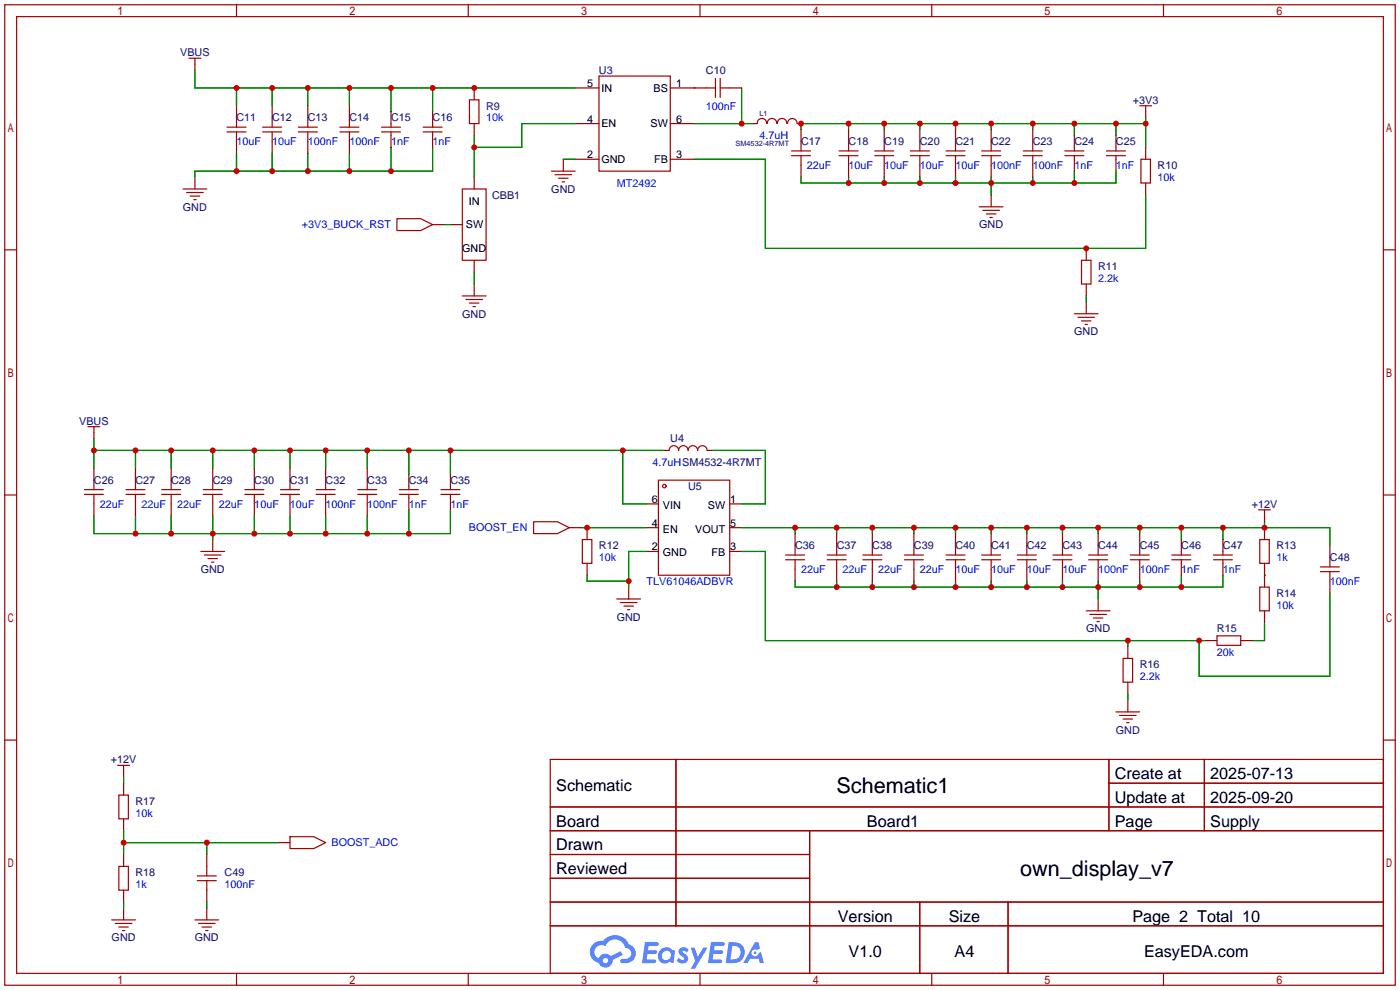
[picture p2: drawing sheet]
<svg xmlns="http://www.w3.org/2000/svg" width="299mm" height="212mm" viewBox="0 0 299 212" stroke-linecap="round" stroke-linejoin="round" font-family="sans-serif">
<g fill="none" stroke="#a10000" stroke-width=".25">
<path d="M1 1h297.2v209.6h-297.2zM3.6 3.6h292.1v204.4h-292.1zM50.5 1v2.6M100.1 1v2.6M149.6 1v2.6M199.1 1v2.6M248.7 1v2.6M1 53.4h2.6M295.7 53.4h2.5M1 105.8h2.6M295.7 105.8h2.5M1 158.2h2.6"/>
<path d="M295.7 158.2h2.5M117.6 162.3h178.1v45.7h-178.1zM117.6 172.5h178.1M117.6 177.5h178.1M144.5 162.3v35.6M173 177.5v30.5M237 162.3v15.2M237 167.4h58.7M257.4 162.3v15.2M117.6 182.6h55.4M117.6 192.8h178.1M117.6 187.7h55.4"/>
<path d="M117.6 197.9h178.1M196.6 192.8v15.2M215.4 192.8v15.2M50.5 208v2.6M100.1 208v2.6M149.6 208v2.6M199.1 208v2.6M248.7 208v2.6"/>
</g>
<g fill="#5487ff">
<path d="M145.3 202.7a1.3 1.3 0 0 1 1.9 .3l-.4 .6a.54 .54 0 0 0-.9-.2l.1 .2a1.34 1.34 0 0 1 .9 1.8 1.47 1.47 0 0 1-2.3-.1l.5-.6 .8 .5a.31 .31 0 0 0 .4-.3 .31 .31 0 0 0-.3-.4 1.12 1.12 0 0 1-.7-1.8z"/>
<path d="M147.6 202.5h.9l.6 2 1.2-2h.9l-2.7 4.6h-.9l1-1.7z"/>
<path d="M137.8 201.4h1.7a1.31 1.31 0 0 1 1.2 .2 .4 .4 0 0 1-.3 .5l-1.8 .1-.1 .9h1.6a.4 .4 0 0 1 .4 .4 .4 .4 0 0 1-.5 .4h-1.6l-.2 1.2h1.4a.46 .46 0 0 1 .5 0 .46 .46 0 0 1 .1 .5l-.4 .2h-2.6z"/>
<path d="M151.9 201.4h1.7a1.32 1.32 0 0 1 1.2 .2 .39 .39 0 0 1-.3 .5l-1.8 .1-.1 .9h1.6a.4 .4 0 0 1 .4 .4 .4 .4 0 0 1-.4 .4h-1.7l-.2 1.2h1.4a.46 .46 0 0 1 .5 0 .46 .46 0 0 1 .1 .5l-.4 .2h-2.6z"/>
<path d="M161.3 201.4h.8l.3 1.3-.6 .4a.75 .75 0 0 0-1.1 .3 .75 .75 0 0 0 .5 1 .75 .75 0 0 0 .9-.7l.5-.2 .6 2.3h-.8l-.3-.9h-1.8l-.5 .9h-1z"/>
<path d="M155.7 201.4l-.6 4.4h1.5a2.27 2.27 0 0 0 2.6-2.2 2.27 2.27 0 0 0-2.7-2.2zM156.5 202.1a1.5 1.5 0 0 1 1.8 1.6 1.5 1.5 0 0 1-1.9 1.4h-.3z"/>
<path d="M141.2 203a1.6 1.6 0 0 0-.3 2.3 1.6 1.6 0 0 0 2.3 .2l.7 .3 .3-2.4-.1-.3-.5-.1a1.58 1.58 0 0 0-2.4 0zM141.8 203.5a.98 .98 0 0 1 1.6 .4 .98 .98 0 0 1-1.1 1.3 .94 .94 0 0 1-.9-.7 .94 .94 0 0 1 .4-1z"/>
<path d="M126.8 201.8a2.37 2.37 0 0 0 1.1 4 1.54 1.54 0 0 0 1.8 1 1.54 1.54 0 0 0 1.2-1.6l2.2-1.1-.5-.8-2 1a1.57 1.57 0 0 0-2.7 .5 1.5 1.5 0 0 1-.7-2.1 1.5 1.5 0 0 1 2.2-.5 2.23 2.23 0 0 1 2.3-1.4 2.23 2.23 0 0 1 2 1.8 1.16 1.16 0 0 1 1.2 1.1 1.16 1.16 0 0 1-1.1 1.2h-.7a.47 .47 0 0 0-.5 .4 .47 .47 0 0 0 .4 .5 2.17 2.17 0 0 0 2.5-.9 2.17 2.17 0 0 0-.3-2.7l-.8-.4a3.2 3.2 0 0 0-5.5-.7l-1.1 .1zM128.8 205.3a.6 .6 0 0 1 1.2 0 .6 .6 0 0 1-1.2 0z"/>
<circle cx="161.4" cy="203.6" r=".28"/>
</g>
<g fill="none" stroke="#a10000" stroke-width=".25">
<path d="M40.4 12.4h2.5M41.7 12.4v2.6M101.3 18.8v2.5M122.9 18.8h5.1M128 16.3h15.3v20.3h-15.3zM143.3 18.8h9.6M152.9 16.8v4M153.9 18.8h4.6M153.9 16.8v4M41.7 37.8v2.6M48.5 28.2h4.1M48.5 27.2h4.1"/>
<path d="M50.5 22.6v4.6M50.5 28.2v4.6M56.1 28.2h4.1M56.1 27.2h4.1M58.2 22.6v4.6M58.2 28.2v4.6M63.8 28.2h4M63.8 27.2h4M65.8 22.6v4.6M65.8 28.2v4.6M72.6 28.2h4.1M72.6 27.2h4.1"/>
<path d="M74.7 22.6v4.6M74.7 28.2v4.6M81.5 28.2h4.1M81.5 27.2h4.1M83.6 23.9v3.3M83.6 28.2v3.3M90.4 28.2h4.1M90.4 27.2h4.1M92.5 23.9v3.3M92.5 28.2v3.3M100.3 21.3h2.1v5.1h-2.1zM101.3 26.4v2.6"/>
<path d="M101.3 37.8v2.6M117.9 36.6h5M118.6 37.3h3.6M119.4 38.1h2M120.1 38.9h.5M120.4 34v2.6M122.9 34h5.1M122.9 26.4h5.1M143.3 34h5M143.3 26.4h5M161 26.4h.8M161.8 26.4a1.01 1.01 0 0 1 1-1.1 1.01 1.01 0 0 1 1.1 1.1"/>
<path d="M164 26.4a1.01 1.01 0 0 1 1-1.1 1.01 1.01 0 0 1 1 1.1M166.1 26.4a1.01 1.01 0 0 1 1-1.1 1.01 1.01 0 0 1 1.1 1.1M168.3 26.4a1.01 1.01 0 0 1 1-1.1 1.01 1.01 0 0 1 1.1 1.1M169.2 33.3h4M169.2 32.3h4M170.4 26.4h.8M171.2 27.7v4.6M171.2 33.3v4.5M179.3 33.3h4.1M179.3 32.3h4.1M181.4 27.7v4.6M181.4 33.3v4.5"/>
<path d="M186.9 33.3h4.1M186.9 32.3h4.1M189 27.7v4.6M189 33.3v4.5M194.6 33.3h4M194.6 32.3h4M196.6 27.7v4.6M196.6 33.3v4.5M202.2 33.3h4M202.2 32.3h4M204.2 27.7v4.6M204.2 33.3v4.5"/>
<path d="M209.8 33.3h4.1M209.8 32.3h4.1M211.8 27.7v4.6M211.8 33.3v4.5M218.7 33.3h4.1M218.7 32.3h4.1M220.7 27.7v4.6M220.7 33.3v4.5M227.6 33.3h4M227.6 32.3h4M229.6 29v3.3M229.6 33.3v3.3"/>
<path d="M236.5 33.3h4M236.5 32.3h4M238.5 29v3.3M238.5 33.3v3.3M243.6 22.6h2.5M243.8 34h2.1v5.1h-2.1zM244.9 22.6v2.5M244.9 31.5v2.5M244.9 39.1v2.6M39.1 40.4h5.1M39.9 41.1h3.5M40.6 41.9h2.1"/>
<path d="M41.4 42.7h.5M84.8 46.7h5.1l2.6 1.3-2.6 1.3h-5.1zM92.5 48h2.5M96.3 48h2.5M98.8 40.4h5.1v15.2h-5.1zM101.3 55.6v2.6M209.3 44.2h5.1M210.1 45h3.5M210.8 45.7h2.1M211.6 46.5h.5M211.8 41.7v2.5M231.1 55.6h2.1v5.1h-2.1z"/>
<path d="M232.2 53.1v2.5M98.8 63.2h5.1M99.6 64h3.5M100.3 64.8h2.1M101.1 65.5h.5M101.3 60.7v2.5M229.6 67.1h5.1M230.4 67.8h3.5M231.1 68.6h2.1M231.9 69.3h.5M232.2 60.7v2.5M232.2 64.5v2.6"/>
<path d="M18.8 91.2h2.5M20.1 91.2v2.5M142 96.3h1a1.02 1.02 0 0 1 1-1 1.02 1.02 0 0 1 1 1 1.02 1.02 0 0 1 1.1-1.1 1.02 1.02 0 0 1 1 1.1 1.02 1.02 0 0 1 1-1.1 1.02 1.02 0 0 1 1 1.1 1.02 1.02 0 0 1 1-1.1 1.02 1.02 0 0 1 1 1.1h1M18 105.7h4.1M18 104.6h4.1M20.1 100.1v4.5M20.1 105.7v4.5M26.9 105.7h4.1M26.9 104.6h4.1M29 100.1v4.5M29 105.7v4.5M34.5 105.7h4.1"/>
<path d="M34.5 104.6h4.1M36.6 100.1v4.5M36.6 105.7v4.5M42.9 117.9h5.1M43.4 105.7h4.1M43.4 104.6h4.1M43.7 118.6h3.5M44.4 119.4h2.1M45.5 100.1v4.5M45.5 105.7v4.5M45.5 115.3v2.6M52.3 105.7h4.1"/>
<path d="M52.3 104.6h4.1M54.4 100.1v4.5M54.4 105.7v4.5M59.9 105.7h4.1M59.9 104.6h4.1M62 100.1v4.5M62 105.7v4.5M67.6 105.7h4M67.6 104.6h4M69.6 100.1v4.5M69.6 105.7v4.5M76.5 105.7h4"/>
<path d="M76.5 104.6h4M78.5 100.1v4.5M78.5 105.7v4.5M85.3 105.7h4.1M85.3 104.6h4.1M87.4 101.3v3.3M87.4 105.7v3.3M94.2 105.7h4.1M94.2 104.6h4.1M96.3 101.3v3.3M96.3 105.7v3.3M114 111.5h5.1l2.6 1.3-2.6 1.2h-5.1z"/>
<path d="M121.7 112.8h2.5M124.5 115.3h2v5.1h-2zM125.5 112.8v2.5M138.2 107.7h2.5M138.2 117.9h2.5M138.2 112.8h2.5M140.7 102.6h15.3v20.3h-15.3zM156 107.7h2.5M156 117.9h2.5M156 112.8h2.5M167.9 118.6h4.1M167.9 119.6h4.1"/>
<path d="M169.9 114v4.6M169.9 119.6v4.6M176.8 118.6h4M176.8 119.6h4M178.8 114v4.6M178.8 119.6v4.6M184.4 118.6h4.1M184.4 119.6h4.1M186.4 114v4.6M186.4 119.6v4.6M193.3 118.6h4.1M193.3 119.6h4.1"/>
<path d="M195.3 114v4.6M195.3 119.6v4.6M202.2 118.6h4M202.2 119.6h4M204.2 114v4.6M204.2 119.6v4.6M209.8 118.6h4.1M209.8 119.6h4.1M211.8 114v4.6M211.8 119.6v4.6M217.4 118.6h4.1M217.4 119.6h4.1"/>
<path d="M219.5 114v4.6M219.5 119.6v4.6M225 118.6h4.1M225 119.6h4.1M227.1 114v4.6M227.1 119.6v4.6M232.7 118.6h4M232.7 119.6h4M234.7 114v4.6M234.7 119.6v4.6M241.6 118.6h4M241.6 119.6h4"/>
<path d="M243.6 114v4.6M243.6 119.6v4.6M250.4 118.6h4.1M250.4 119.6h4.1M252.5 115.3v3.3M252.5 119.6v3.3M259.3 118.6h4.1M259.3 119.6h4.1M261.4 115.3v3.3M261.4 119.6v3.3M269 109h2.5M269.2 115.3h2.1v5.1h-2.1z"/>
<path d="M270.3 109v2.5M270.3 112.8v2.5M284.2 116.6v4.6M45.2 120.1h.5M125.5 120.4v2.5M131.8 128h5.1M132.6 128.8h3.5M133.3 129.5h2.1M134.1 130.3h.5M134.4 125.5v2.5M232.2 130.6h5M232.9 131.3h3.6"/>
<path d="M233.7 132.1h2M234.4 132.8h.5M234.7 128v2.6M241 138.2v2.5M257.6 136.9h2.5M260.1 135.9h5.1v2h-5.1zM265.2 136.9h2.5M269.2 125.5h2.1v5.1h-2.1zM270.3 120.4v5.1M270.3 130.6v2.5M282.2 121.2h4.1M282.2 122.2h4.1"/>
<path d="M284.2 122.2v4.5M238.5 152.1h5.1M239.3 152.9h3.5M240 140.7h2.1v5.1h-2.1zM240 153.7h2.1M240.8 154.4h.5M241 145.8v2.5M241 149.6v2.5M25.1 163.6h2.6M25.4 169.9h2v5.1h-2zM26.4 163.6v2.5M26.4 167.4v2.5"/>
<path d="M26.4 175v2.5M62 178.8h5.1l2.5 1.3-2.5 1.3h-5.1zM23.9 196.6h5.1M24.6 197.4h3.6M25.4 185.2h2v5h-2zM25.4 198.1h2M26.2 198.9h.5M26.4 182.6v2.6M26.4 190.2v2.6M26.4 194.1v2.5M41.7 196.6h5M42.2 187.2h4"/>
<path d="M42.2 188.2h4M42.4 197.4h3.6M43.2 198.1h2M43.9 198.9h.5M44.2 182.6v4.6M44.2 188.2v4.6M44.2 194.1v2.5M59.4 180.1h2.6"/>
<circle cx="142" cy="103.9" r=".38"/>
</g>
<g fill="none" stroke="#008700" stroke-width=".25">
<path d="M41.7 15v3.8h81.2M50.5 18.8v3.8M58.2 18.8v3.8M65.8 18.8v3.8M74.7 18.8v3.8M83.6 18.8v5.1M92.5 18.8v5.1M148.3 18.8h.1M158.5 18.8v7.6M50.5 32.8v3.8M58.2 32.8v3.8M65.8 32.8v3.8"/>
<path d="M74.7 32.8v3.8M83.6 31.5v5.1M92.5 31.5v5.1h-50.8v1.2M101.3 29v8.8M120.4 34h2.5M122.9 26.4h-11.4v5.1h-10.2M148.3 34h15.3v19.1h81.3v-11.4M148.3 26.4h12.7M181.4 26.4v1.3M181.4 37.8v1.3M189 26.4v1.3M189 37.8v1.3"/>
<path d="M196.6 26.4v1.3M196.6 37.8v1.3M204.2 26.4v1.3M204.2 37.8v1.3M211.8 26.4v1.3M211.8 37.8v3.9M220.7 26.4v1.3M220.7 37.8v1.3M229.6 26.4v2.6M229.6 36.6v2.5M238.5 36.6v2.5h-67.3v-1.3M238.5 26.4v2.6"/>
<path d="M244.9 26.4h-73.7v1.3M244.9 25.1v6.4M95 48h1.3M101.3 58.2v2.5M232.2 63.2v1.3M20.1 96.3h121.9M20.1 93.7v6.4M29 96.3v3.8M36.6 96.3v3.8M45.5 96.3v3.8M54.4 96.3v3.8M62 96.3v3.8"/>
<path d="M69.6 96.3v3.8M78.5 96.3v3.8M87.4 96.3v5M96.3 96.3v5M133.1 96.3v11.4h5.1M152.1 96.3h11.5v11.4h-5.1M29 110.2v3.8M36.6 110.2v3.8M45.5 110.2v5.1M54.4 110.2v3.8M62 110.2v3.8M69.6 110.2v3.8"/>
<path d="M78.5 110.2v3.8M87.4 109v5M96.3 109v5h-76.2v-3.8M124.2 112.8h14M138.2 117.9h-3.8v7.6M158.5 117.9h5.1v19h94M158.5 112.8h125.7v3.8M169.9 112.8v1.2M178.8 112.8v1.2M186.4 112.8v1.2M195.3 112.8v1.2M204.2 112.8v1.2"/>
<path d="M211.8 112.8v1.2M219.5 112.8v1.2M227.1 112.8v1.2M234.7 112.8v1.2M243.6 112.8v1.2M252.5 112.8v2.5M261.4 112.8v2.5M270.3 111.5v1.3M125.5 122.9v1.3h8.9M178.8 124.2v1.3M186.4 124.2v1.3M195.3 124.2v1.3"/>
<path d="M204.2 124.2v1.3M211.8 124.2v1.3M219.5 124.2v1.3M227.1 124.2v1.3M234.7 124.2v3.8M241 136.9v1.3M243.6 124.2v1.3M252.5 122.9v2.6M261.4 122.9v2.6h-91.5v-1.3M270.3 122.9h.1M270.3 133.1v3.8h-2.6M284.2 126.7v17.8h-27.9v-7.6"/>
<path d="M241 148.3v1.3M26.4 166.1v1.3M26.4 177.5v5.1M26.4 192.8v1.3M26.4 180.1h33M44.2 180.1v2.5M44.2 192.8v1.3"/>
</g>
<g fill="#c00">
<circle cx="133.1" cy="96.3" r=".63"/>
<circle cx="96.3" cy="96.3" r=".63"/>
<circle cx="87.4" cy="96.3" r=".63"/>
<circle cx="78.5" cy="96.3" r=".63"/>
<circle cx="69.6" cy="96.3" r=".63"/>
<circle cx="62" cy="96.3" r=".63"/>
<circle cx="54.4" cy="96.3" r=".63"/>
<circle cx="45.5" cy="96.3" r=".63"/>
<circle cx="36.6" cy="96.3" r=".63"/>
<circle cx="29" cy="96.3" r=".63"/>
<circle cx="20.1" cy="96.3" r=".63"/>
<circle cx="62" cy="114" r=".63"/>
<circle cx="54.4" cy="114" r=".63"/>
<circle cx="45.5" cy="114" r=".63"/>
<circle cx="36.6" cy="114" r=".63"/>
<circle cx="29" cy="114" r=".63"/>
<circle cx="69.6" cy="114" r=".63"/>
<circle cx="78.5" cy="114" r=".63"/>
<circle cx="87.4" cy="114" r=".63"/>
<circle cx="125.5" cy="112.8" r=".63"/>
<circle cx="134.4" cy="124.2" r=".63"/>
<circle cx="270.3" cy="112.8" r=".63"/>
<circle cx="261.4" cy="112.8" r=".63"/>
<circle cx="252.5" cy="112.8" r=".63"/>
<circle cx="243.6" cy="112.8" r=".63"/>
<circle cx="234.7" cy="112.8" r=".63"/>
<circle cx="227.1" cy="112.8" r=".63"/>
<circle cx="219.5" cy="112.8" r=".63"/>
<circle cx="211.8" cy="112.8" r=".63"/>
<circle cx="204.2" cy="112.8" r=".63"/>
<circle cx="195.3" cy="112.8" r=".63"/>
<circle cx="186.4" cy="112.8" r=".63"/>
<circle cx="178.8" cy="112.8" r=".63"/>
<circle cx="169.9" cy="112.8" r=".63"/>
<circle cx="227.1" cy="125.5" r=".63"/>
<circle cx="219.5" cy="125.5" r=".63"/>
<circle cx="211.8" cy="125.5" r=".63"/>
<circle cx="204.2" cy="125.5" r=".63"/>
<circle cx="195.3" cy="125.5" r=".63"/>
<circle cx="186.4" cy="125.5" r=".63"/>
<circle cx="178.8" cy="125.5" r=".63"/>
<circle cx="234.7" cy="125.5" r=".63"/>
<circle cx="243.6" cy="125.5" r=".63"/>
<circle cx="252.5" cy="125.5" r=".63"/>
<circle cx="26.4" cy="180.1" r=".63"/>
<circle cx="44.2" cy="180.1" r=".63"/>
<circle cx="244.9" cy="26.4" r=".63"/>
<circle cx="238.5" cy="26.4" r=".63"/>
<circle cx="229.6" cy="26.4" r=".63"/>
<circle cx="220.7" cy="26.4" r=".63"/>
<circle cx="211.8" cy="26.4" r=".63"/>
<circle cx="204.2" cy="26.4" r=".63"/>
<circle cx="196.6" cy="26.4" r=".63"/>
<circle cx="189" cy="26.4" r=".63"/>
<circle cx="181.4" cy="26.4" r=".63"/>
<circle cx="171.2" cy="26.4" r=".63"/>
<circle cx="204.2" cy="39.1" r=".63"/>
<circle cx="196.6" cy="39.1" r=".63"/>
<circle cx="189" cy="39.1" r=".63"/>
<circle cx="181.4" cy="39.1" r=".63"/>
<circle cx="211.8" cy="39.1" r=".63"/>
<circle cx="220.7" cy="39.1" r=".63"/>
<circle cx="229.6" cy="39.1" r=".63"/>
<circle cx="232.2" cy="53.1" r=".63"/>
<circle cx="158.5" cy="26.4" r=".63"/>
<circle cx="58.2" cy="36.6" r=".63"/>
<circle cx="50.5" cy="36.6" r=".63"/>
<circle cx="65.8" cy="36.6" r=".63"/>
<circle cx="74.7" cy="36.6" r=".63"/>
<circle cx="83.6" cy="36.6" r=".63"/>
<circle cx="65.8" cy="18.8" r=".63"/>
<circle cx="58.2" cy="18.8" r=".63"/>
<circle cx="50.5" cy="18.8" r=".63"/>
<circle cx="74.7" cy="18.8" r=".63"/>
<circle cx="83.6" cy="18.8" r=".63"/>
<circle cx="92.5" cy="18.8" r=".63"/>
<circle cx="101.3" cy="18.8" r=".63"/>
<circle cx="101.3" cy="31.5" r=".63"/>
<circle cx="241" cy="136.9" r=".63"/>
<circle cx="256.3" cy="136.9" r=".63"/>
</g>
<g font-size="4.6">
<text x="178.8" y="169.4">Schematic1</text>
<text x="218" y="187.2">own_display_v7</text>
</g>
<g font-size="3.5">
<text x="238.3" y="166.5">Create at</text>
<text x="258.7" y="166.5">2025-07-13</text>
<text x="118.9" y="169.1">Schematic</text>
<text x="238.3" y="171.6">Update at</text>
<text x="258.7" y="171.6">2025-09-20</text>
<text x="118.9" y="176.7">Board</text>
<text x="185.3" y="176.7">Board1</text>
<text x="238.3" y="176.7">Page</text>
<text x="258.7" y="176.7">Supply</text>
<text x="118.9" y="181.8">Drawn</text>
<text x="118.9" y="186.8">Reviewed</text>
<text x="179.1" y="197">Version</text>
<text x="202.8" y="197">Size</text>
<text x="242" y="197">Page 2 Total 10</text>
<text x="181.4" y="204.6">V1.0</text>
<text x="204" y="204.6">A4</text>
<text x="244.5" y="204.6">EasyEDA.com</text>
</g>
<g font-size="2.3" fill="#000080">
<text x="38.5" y="12">VBUS</text>
<text x="128" y="15.8">U3</text>
<text x="150.9" y="15.8">C10</text>
<text x="103.9" y="23.4">R9</text>
<text x="242.1" y="22.1">+3V3</text>
<text x="50.5" y="26">C11</text>
<text x="58.2" y="26">C12</text>
<text x="65.8" y="26">C13</text>
<text x="74.7" y="26">C14</text>
<text x="83.6" y="26">C15</text>
<text x="92.5" y="26">C16</text>
<text x="171.2" y="31">C17</text>
<text x="181.4" y="31">C18</text>
<text x="189" y="31">C19</text>
<text x="196.6" y="31">C20</text>
<text x="204.2" y="31">C21</text>
<text x="211.8" y="31">C22</text>
<text x="220.7" y="31">C23</text>
<text x="229.6" y="31">C24</text>
<text x="238.5" y="31">C25</text>
<text x="117.8" y="41.2">GND</text>
<text x="247.4" y="36.1">R10</text>
<text x="39.1" y="45">GND</text>
<text x="105.2" y="42.5">CBB1</text>
<text x="209.3" y="48.8">GND</text>
<text x="234.7" y="57.7">R11</text>
<text x="98.8" y="67.9">GND</text>
<text x="229.6" y="71.7">GND</text>
<text x="16.9" y="90.7">VBUS</text>
<text x="143.3" y="94.5">U4</text>
<text x="20.1" y="103.4">C26</text>
<text x="29" y="103.4">C27</text>
<text x="36.6" y="103.4">C28</text>
<text x="45.5" y="103.4">C29</text>
<text x="54.4" y="103.4">C30</text>
<text x="62" y="103.4">C31</text>
<text x="69.6" y="103.4">C32</text>
<text x="78.5" y="103.4">C33</text>
<text x="87.4" y="103.4">C34</text>
<text x="96.3" y="103.4">C35</text>
<text x="147.1" y="104.7">U5</text>
<text x="267.5" y="108.5">+12V</text>
<text x="128" y="117.4">R12</text>
<text x="169.9" y="117.4">C36</text>
<text x="178.8" y="117.4">C37</text>
<text x="186.4" y="117.4">C38</text>
<text x="195.3" y="117.4">C39</text>
<text x="204.2" y="117.4">C40</text>
<text x="211.8" y="117.4">C41</text>
<text x="219.5" y="117.4">C42</text>
<text x="227.1" y="117.4">C43</text>
<text x="234.7" y="117.4">C44</text>
<text x="243.6" y="117.4">C45</text>
<text x="252.5" y="117.4">C46</text>
<text x="261.4" y="117.4">C47</text>
<text x="272.8" y="117.4">R13</text>
<text x="284.2" y="119.9">C48</text>
<text x="42.9" y="122.5">GND</text>
<text x="272.8" y="127.6">R14</text>
<text x="131.8" y="132.6">GND</text>
<text x="232.1" y="135.2">GND</text>
<text x="260.1" y="135.2">R15</text>
<text x="243.6" y="142.8">R16</text>
<text x="238.5" y="156.8">GND</text>
<text x="23.7" y="163.1">+12V</text>
<text x="29" y="172">R17</text>
<text x="29" y="187.2">R18</text>
<text x="48" y="187.2">C49</text>
<text x="23.9" y="201.2">GND</text>
<text x="41.6" y="201.2">GND</text>
</g>
<g font-size="2.3">
<text x="125.5" y="18.6">5</text>
<text x="128.5" y="19.6">IN</text>
<text x="139.7" y="19.6">BS</text>
<text x="144.5" y="18.6">1</text>
<text x="125.5" y="26.2">4</text>
<text x="128.5" y="27.2">EN</text>
<text x="139" y="27.2">SW</text>
<text x="144.5" y="26.2">6</text>
<text x="125.5" y="33.8">2</text>
<text x="128.5" y="34.8">GND</text>
<text x="139.8" y="34.8">FB</text>
<text x="144.5" y="33.8">3</text>
<text x="100.2" y="43.7">IN</text>
<text x="98.8" y="53.9">GND</text>
<text x="99.6" y="48.8">SW</text>
<text x="139.3" y="107.5">6</text>
<text x="156.1" y="107.5">1</text>
<text x="139.3" y="112.5">4</text>
<text x="141.7" y="113.8">EN</text>
<text x="141.7" y="108.7">VIN</text>
<text x="148.6" y="113.8">VOUT</text>
<text x="151.3" y="108.7">SW</text>
<text x="156.1" y="112.5">5</text>
<text x="139.3" y="117.6">2</text>
<text x="141.7" y="118.9">GND</text>
<text x="152.1" y="118.9">FB</text>
<text x="156.1" y="117.6">3</text>
</g>
<g font-size="2.3" fill="#00f">
<text x="150.9" y="23.4">100nF</text>
<text x="103.9" y="26">10k</text>
<text x="162.3" y="29.8">4.7uH</text>
<text x="50.5" y="31">10uF</text>
<text x="58.2" y="31">10uF</text>
<text x="65.8" y="31">100nF</text>
<text x="74.7" y="31">100nF</text>
<text x="83.6" y="31">1nF</text>
<text x="92.5" y="31">1nF</text>
<text x="131.8" y="39.9">MT2492</text>
<text x="172.5" y="36.1">22uF</text>
<text x="181.4" y="36.1">10uF</text>
<text x="189" y="36.1">10uF</text>
<text x="196.6" y="36.1">10uF</text>
<text x="204.2" y="36.1">10uF</text>
<text x="211.8" y="36.1">100nF</text>
<text x="220.7" y="36.1">100nF</text>
<text x="229.6" y="36.1">1nF</text>
<text x="238.5" y="36.1">1nF</text>
<text x="247.4" y="38.7">10k</text>
<text x="64.5" y="48.8">+3V3_BUCK_RST</text>
<text x="234.7" y="60.2">2.2k</text>
<text x="139.4" y="99.6">4.7uHSM4532-4R7MT</text>
<text x="21.3" y="108.5">22uF</text>
<text x="30.2" y="108.5">22uF</text>
<text x="37.8" y="108.5">22uF</text>
<text x="46.7" y="108.5">22uF</text>
<text x="54.4" y="108.5">10uF</text>
<text x="62" y="108.5">10uF</text>
<text x="69.6" y="108.5">100nF</text>
<text x="78.5" y="108.5">100nF</text>
<text x="87.4" y="108.5">1nF</text>
<text x="96.3" y="108.5">1nF</text>
<text x="100.2" y="113.6">BOOST_EN</text>
<text x="128" y="119.9">10k</text>
<text x="272.8" y="119.9">1k</text>
<text x="138.2" y="125">TLV61046ADBVR</text>
<text x="171.2" y="122.5">22uF</text>
<text x="180.1" y="122.5">22uF</text>
<text x="187.7" y="122.5">22uF</text>
<text x="196.6" y="122.5">22uF</text>
<text x="204.2" y="122.5">10uF</text>
<text x="211.8" y="122.5">10uF</text>
<text x="219.5" y="122.5">10uF</text>
<text x="227.1" y="122.5">10uF</text>
<text x="234.7" y="122.5">100nF</text>
<text x="243.6" y="122.5">100nF</text>
<text x="252.5" y="122.5">1nF</text>
<text x="261.4" y="122.5">1nF</text>
<text x="284.2" y="125">100nF</text>
<text x="272.8" y="130.1">10k</text>
<text x="260.1" y="140.3">20k</text>
<text x="243.6" y="145.3">2.2k</text>
<text x="29" y="174.5">10k</text>
<text x="70.9" y="180.9">BOOST_ADC</text>
<text x="29" y="189.8">1k</text>
<text x="48" y="189.8">100nF</text>
</g>
<g font-size="1.6" fill="#000080">
<text x="162.3" y="24.8">L1</text>
<text x="157.2" y="31.2">SM4532-4R7MT</text>
</g>
</svg>
